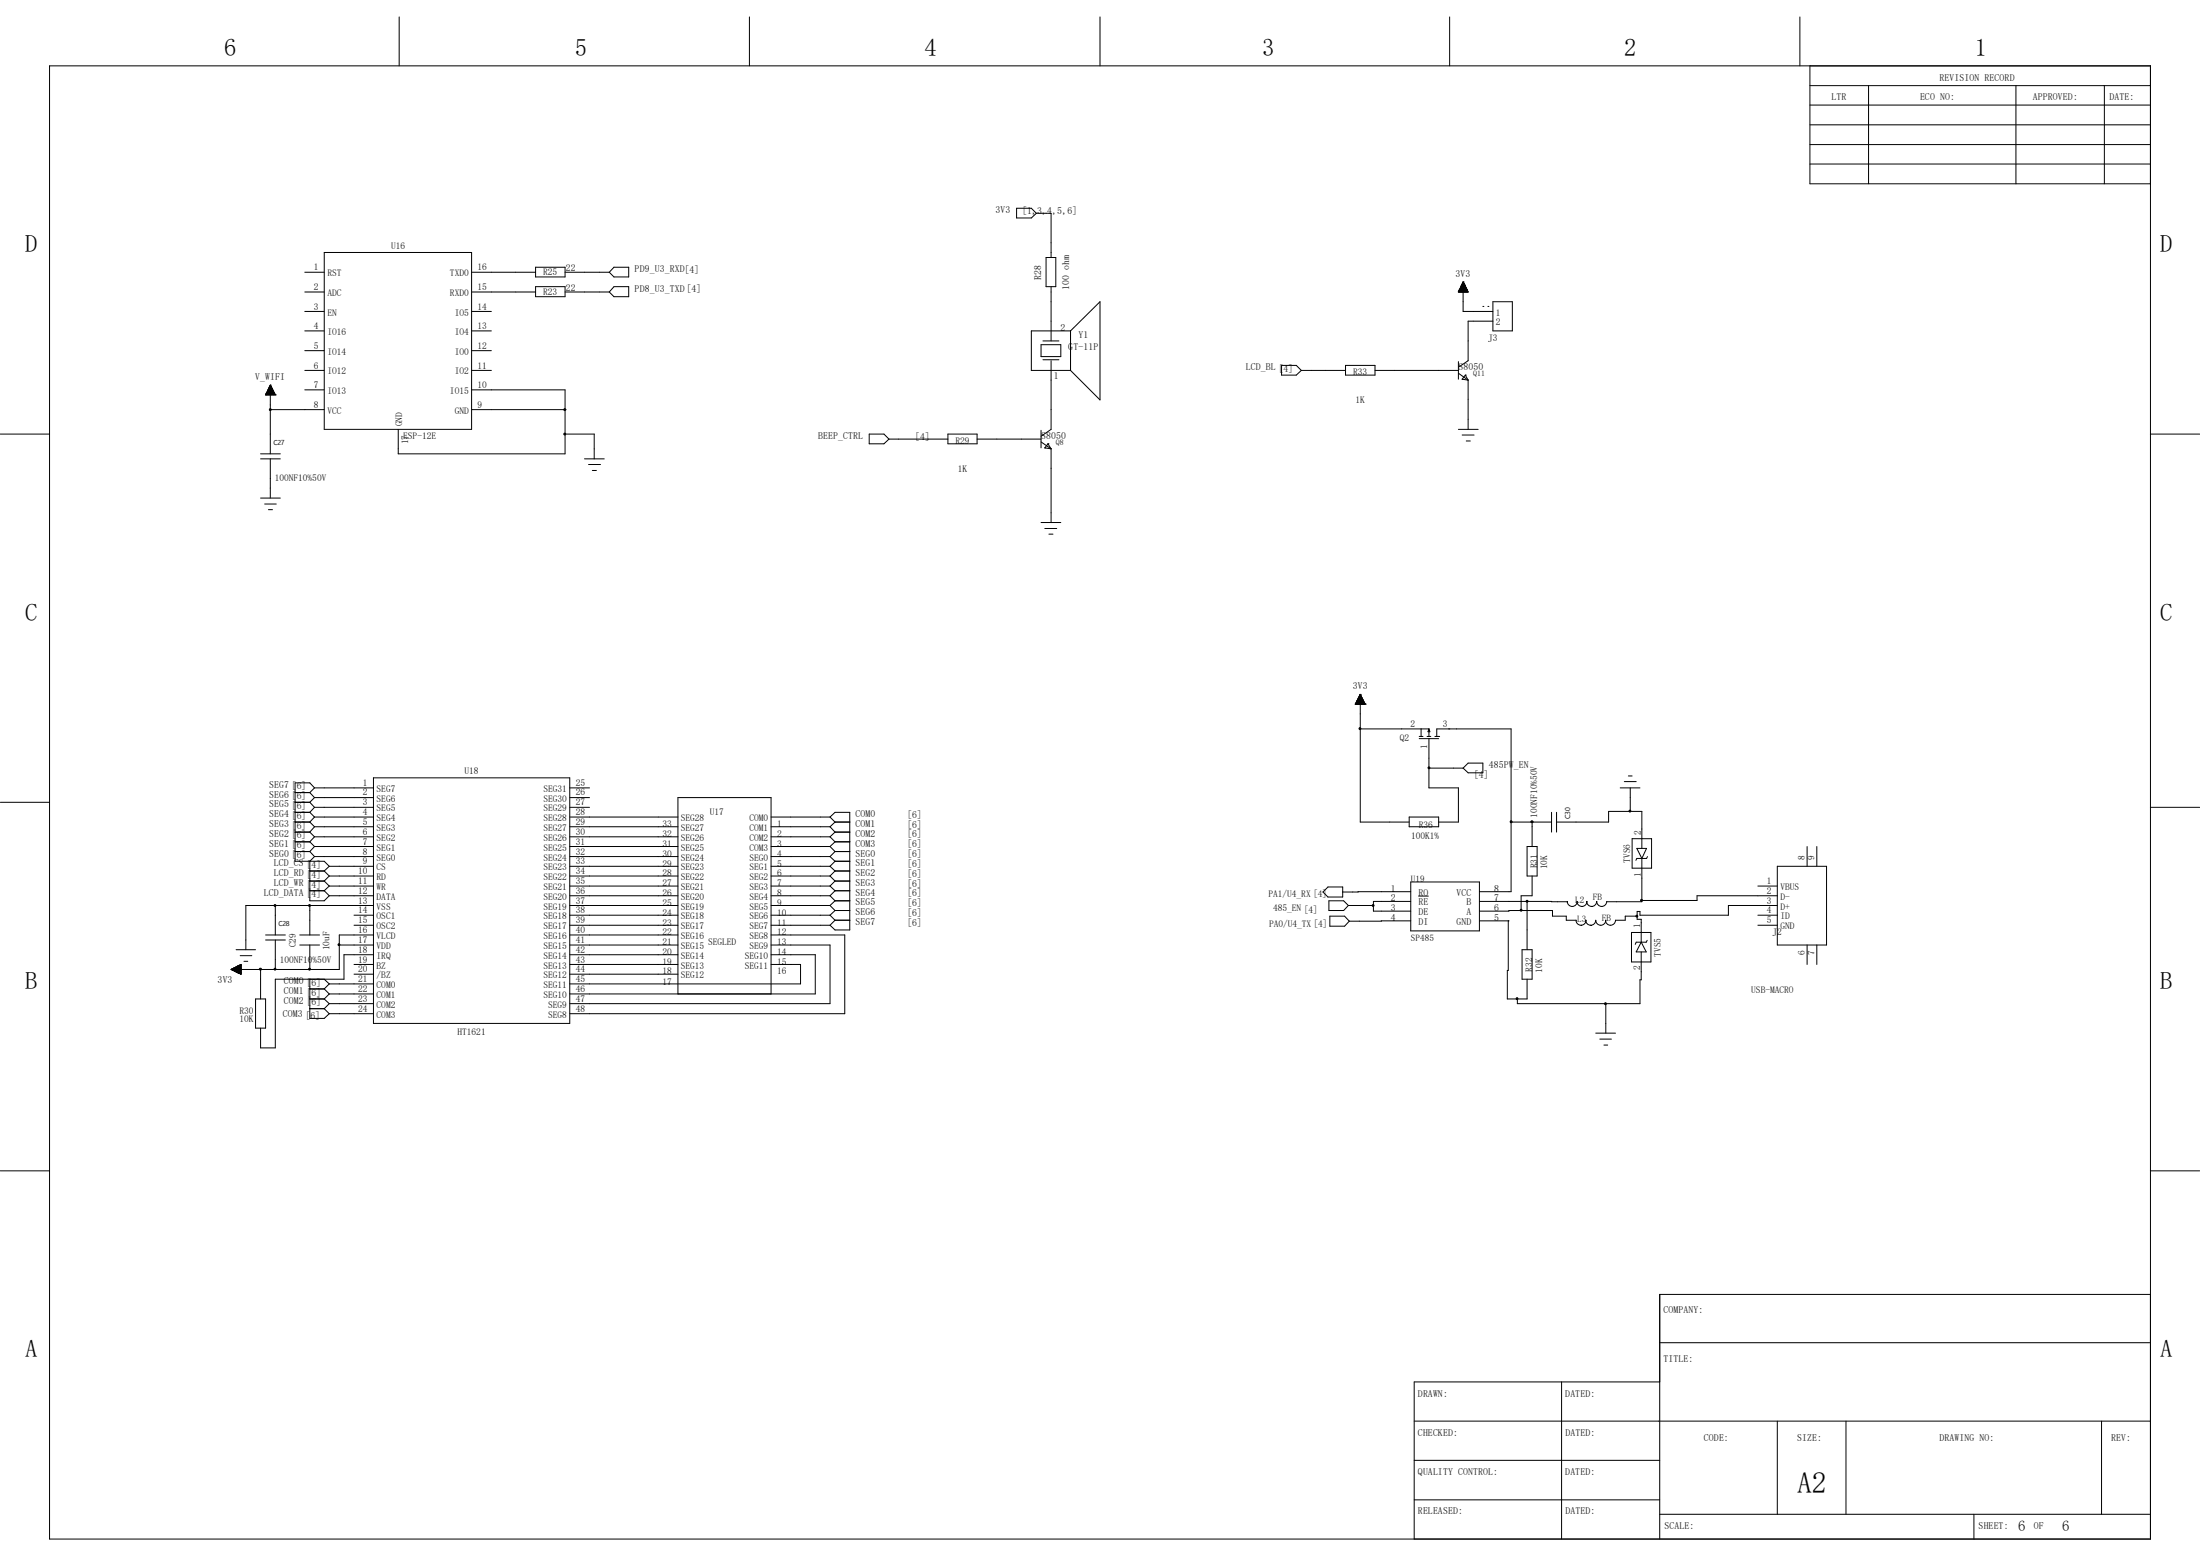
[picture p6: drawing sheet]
<svg xmlns="http://www.w3.org/2000/svg" width="297mm" height="210mm" viewBox="0 0 297 210" stroke-linecap="round" stroke-linejoin="round" font-family="sans-serif">
<g fill="none" stroke="#000" stroke-width=".14">
<path d="M6.7 8.9h283.6v198.8h-283.6zM53.9 2.3v6.6M101.2 2.3v6.6M148.5 2.3v6.6M195.7 2.3v6.6M243 2.3v6.6M244.3 8.9v15.9h46M244.3 16.8h46M244.3 11.6h46M244.3 14.2h46M244.3 19.5h46M252.3 11.6v13.2"/>
<path d="M272.2 11.6v13.2M284.1 11.6v13.2M41.1 36.7h2.7M41.1 39.4h2.7M43.8 34.1h19.9v23.9h-19.9zM63.7 36.7h8.6M63.7 39.4h8.6M72.3 36.1h4v1.3h-4zM72.3 38.7h4v1.3h-4zM76.3 36.7h6M76.3 39.4h6M82.9 38.7h2v1.3h-2l-.6-.6z"/>
<path d="M82.9 36.1h2v1.3h-2l-.6-.7zM137.2 28.1h2l.7 .7-.7 .6h-2zM139.9 28.8h2v6M141.2 34.8h1.3v3.9h-1.3zM141.9 38.7v7.3M196.9 39.3v.1M196.9 39.3h1.3v.1M196.9 39.3h1.3M197 39.4v-.2h1.1v.2M197 39.2h1.1M197 39.1h1.1v.3M197 39.1v.3"/>
<path d="M197.1 39.1h.9M197.1 39h.9v.4M197.1 38.9h.9M197.1 39v.4M197.1 39.4v-.5h.9v.5M197.2 38.8h.7v.6M197.2 38.8v.6M197.2 38.7h.7v.7M197.2 38.8h.7M197.2 38.7v.7M197.3 38.7h.6M197.3 38.6h.5v.8"/>
<path d="M197.3 38.5v.9M197.3 38.5h.5M197.4 38.5h.4v.9M197.4 38.4h.3v1M197.4 38.3h.3v1.1M197.4 38.2v1.2M197.5 38.2h.2M197.5 38.2h.1v1.2M197.5 38.1v1.3M197.5 38.1h.1M197.5 38.1l.7 1.3h-1.3M197.5 38.1v3.9h4"/>
<path d="M197.5 38.1l-.6 1.3M197.7 38.3h-.3v1.1M197.7 38.4h-.3v1M244.3 22.1h46M0 58.6h6.7M35.9 53.3h.1M35.9 53.3h1.3M35.9 53.3h1.2M35.9 53.2h1.2M35.9 53.1h1.1M35.9 53v.3M36 53h1"/>
<path d="M36 53h1v.3M36.1 52.9h.9M36.1 52.9v.4M36.1 52.9h.8M36.1 52.8h.8v.5M36.1 52.7v.6M36.2 52.7h.7M36.2 52.7h.7v.6M36.2 52.6v.7M36.2 52.6h.6M36.2 52.5h.6v.8M36.2 52.5v.8"/>
<path d="M36.3 52.5h.4M36.3 52.4h.4v.9M36.3 52.3v1M36.4 52.3h.3M36.4 52.2v1.1M36.4 52.2h.2M36.4 52.2h.2v1.1M36.4 52.1v1.2M36.4 52.1h.1M36.5 52h.1M36.5 55.3h7.3M36.5 52v9.3"/>
<path d="M36.5 52l-.6 1.3M36.5 52l.7 1.3M36.5 52v1.3M36.7 52.2v1.1M36.7 52.4h-.4v.9M36.7 52.5v.8M37 52.9v.4M37 53h-1v.3M37 53.1v.2M37.1 53.2h-1.2v.1M37.1 53.2v.1M37.2 53.3h.1"/>
<path d="M41.1 42h2.7M41.1 44.7h2.7M41.1 47.3h2.7M41.1 50h2.7M41.1 52.6h2.7M63.7 42h2.6M63.7 44.7h2.6M63.7 47.3h2.6M63.7 50h2.6M63.7 52.6h12.6v8.7h-22.5v-3.3M63.7 55.3h12.6M76.3 55.3h.1"/>
<path d="M76.3 58.6h3.9v3.3M117.3 58.6h2l.7 .7-.7 .6h-2zM120 59.3h8M128 58.6h3.9v1.3h-3.9zM131.9 59.3h8.6M140.5 46.5h2.7v1.6h-2.7zM140.5 58.1v2.4M140.5 59.6l1.4 1M140.8 46h2.2M140.8 48.6h2.2M141.5 59.9h.1M141.5 59.9l.4 .7"/>
<path d="M141.5 59.9l-.4 .6M141.9 48.7v9.3l-1.4 .9M144.5 44.7l4-4v13.3l-4-4M144.5 44.7h-5.3v5.3h5.3M144.5 44.7v5.3M173 49.3h2l.7 .7-.7 .6h-2zM175.7 50h6M181.7 49.3h3.9v1.3h-3.9zM185.6 50h11.3M196.9 58h2.7M196.9 50.4l1.3 .9M196.9 48.8v2.4"/>
<path d="M197.4 51.2h.1M197.4 51.2l.8 .1M197.4 58.7h1.6M197.8 50.6h.1M197.8 50.6l.4 .7M197.8 50.6l-.4 .6M198 59.5h.5M198.2 51.3v6.7M200.2 41.4h.1M200.9 41.4h.1M201.5 40.7h2.7v4h-2.7zM201.5 43.3h-3.3v5.4l-1.3 .9"/>
<path d="M290.3 58.6h6.7M35.2 61.3h2.6M35.2 61.9h2.6M35.2 67.2h2.6M35.7 68h1.6M36.2 68.8h.6M36.5 61.9v5.3M78.9 61.9h2.7M79.5 62.7h1.6M80 63.5h.5M140.5 70.5h2.7M141.1 60.5h.1"/>
<path d="M141.1 60.5l.8 .1M141.1 71.3h1.6M141.6 72.1h.6M141.9 60.5v10M183 95h.1M183 95h1.3M183 94.9v.1M183 94.9h1.2M183.1 95v-.2h1.1v.2M183.1 94.8h1M183.1 94.7h1v.3M183.1 94.7v.3"/>
<path d="M183.2 94.7h.9M183.2 94.6h.9v.4M183.2 94.6v.4M183.2 94.6h.9M183.3 94.5h.7v.5M183.3 94.4h.7M183.3 94.5v.5M183.3 95v-.6h.7v.6M183.3 94.4h.6M183.3 94.3h.6v.7M183.3 94.3v.7M183.4 94.3h.5"/>
<path d="M183.4 94.2h.5v.8M183.4 94.1v.9M183.4 94.1h.5M183.4 94.1h.4v.9M183.5 94.1h.3M183.5 94h.3v1M183.6 93.9h.1v1.1M183.6 93.8h.1v1.2M183.6 93.7v1.3M183.6 93.7h.1M183.6 93.7v17.3h6.6M183.6 98.4h9.3"/>
<path d="M183.6 93.7l-.6 1.3M183.6 93.7l.7 1.3M183.7 93.8h-.1v1.2M183.8 93.9h-.3v1.1M184.3 95h.1M191.6 99.7h2.6M191.6 99.4h.5M191.9 98.4v1M192.7 99.4h.5M192.9 99.7v6.6h4v4.7h-2.7M192.9 98.4v1M192.9 98.4l.1 .4h-.2z"/>
<path d="M193.7 99.4h.5M194 99.4v-1h10v22h-4.3M194.2 99.4h.1M195.6 98.4h.1M0 108.3h6.7M39.8 108.3h2M39.8 111h2M39.8 114.9h2M39.8 113.6h2M39.8 112.3h2M39.8 109.6h2M39.8 107h2"/>
<path d="M41.8 118.9h2M41.8 117.6h2M41.8 107l.7 .7M41.8 108.3l.7 .7M41.8 109.6l.7 .7M41.8 111l.7 .6M41.8 112.3l.7 .6M41.8 113.6l.7 .7M41.8 114.9l.7 .7M42.5 109h7.9M42.5 107.7h7.9M42.5 110.3h7.9"/>
<path d="M42.5 111.6h7.9M42.5 112.9h7.9M42.5 114.3h7.9M42.5 115.6h7.9M42.5 106.3h7.9M42.5 115.6l-.7 .6v5.4h2l.6-.7M42.5 106.3l-.7-.6h-2v10.5h4l.6 .7M42.5 106.3l-.7 .7M42.5 107.7l-.7 .6M42.5 109l-.7 .6M42.5 110.3l-.7 .7M42.5 111.6l-.7 .7"/>
<path d="M42.5 112.9l-.7 .7M42.5 114.3l-.7 .6M43.8 117.6l.6 .6M43.8 118.9l.6 .7M44.4 116.9h6M44.4 118.2h6M44.4 119.6h6M44.4 118.2l-.6 .7M44.4 116.9l-.6 .7M44.4 119.6l-.6 .6M50.4 105h26.5v33.1h-26.5zM76.9 109h2.7"/>
<path d="M76.9 107.7h2.7M76.9 110.3h14.6M76.9 111.6h14.6M76.9 112.9h14.6M76.9 114.3h14.6M76.9 115.6h14.6M76.9 116.9h14.6M76.9 118.2h14.6M76.9 119.6h14.6M76.9 106.3h2.7M104.1 110.3h8M104.1 111.6h8"/>
<path d="M104.1 112.9h8M104.1 114.3h8M104.1 115.6h8M104.1 116.9h8M104.1 118.2h8M104.1 119.6h8M112.1 110.3l.6-.7h2v15.9h-2l-.6-.6M112.1 119.6l.6 .6M112.1 118.2l.6 .7M112.1 116.9l.6 .7M112.1 115.6l.6 .6M112.1 114.3l.6 .6"/>
<path d="M112.1 112.9l.6 .7M112.1 111.6l.6 .7M112.1 110.3l.6 .7M112.7 111h2M112.7 118.9h2M112.7 118.9l-.6 .7M112.7 117.6h2M112.7 117.6l-.6 .6M112.7 116.2h2M112.7 116.2l-.6 .7M112.7 114.9h2M112.7 114.9l-.6 .7"/>
<path d="M112.7 113.6h2M112.7 113.6l-.6 .7M112.7 112.3h2M112.7 112.3l-.6 .6M112.7 111l-.6 .6M190.2 110.3h4v1.3h-4zM190.5 119h9.2v6.6h-9.2zM192.9 103.7h4.6M198.2 103h2v1.3h-2l-.7-.6zM204 111h.1M204 111h5.5M206.2 114.3h1.3v3.9h-1.3z"/>
<path d="M206.8 111h.1M206.8 118.2v2.7h-1.4v2M206.8 111v3.3M209.5 109.6v2.7M210.1 111h7.1v-1.5h4.5v5M210.1 109.6v2.7M218.7 106.3h2.7M219.3 105.5h1.6M219.8 104.7h.5M220.1 106.3v3.2M220.3 113.2h2.7v4h-2.7zM221 114.5h1.3l-.6 1.4z"/>
<path d="M221.7 115.9v5.8h-4.8M222.4 115.6l-.1 .3h-1.3l-.1 .2M237.3 119.6h2.6M239.9 116.9h6.7v10.7h-6.7zM244 114.3v2.6M245.3 114.3v2.6M290.3 109h6.7M31.2 130.9l1.4 .6M31.2 130.9l1.4-.7v1.3M31.2 130.8v.1M31.3 130.8v.1h1.3M31.4 130.9h1.2"/>
<path d="M31.5 130.7v.3h1.1M31.5 130.7v.3M31.5 130.7h1.1M31.5 130.6v.4M31.6 130.6v.4h1M31.6 130.6h1M31.7 131.1h.9M31.7 130.6v.5M31.7 130.6h.9M31.8 130.6v.5h.8M31.9 128.2h2.6M31.9 130.5v.7"/>
<path d="M31.9 130.5v.7h.7M32 130.5h.6M32 130.4v.8M32.1 130.4v.9M32.1 130.3v1h.5M32.2 130.3v1.1h.4M32.3 130.3h.3M32.3 130.3v1.1M32.3 130.3v1.1h.3M32.4 130.3h.2M32.4 129h1.6M32.4 130.2v1.2"/>
<path d="M32.5 130.2v1.3M32.6 130.2h-.1v1.3h.1M32.6 130.4h-.6v.9h.6M32.6 130.8h-1.3v.1M32.6 130.7h-1.2v.2M32.6 130.5h-.8v.6M32.6 130.3h-.4v1.1M32.9 129.8h.5M34.5 134.8h1.4v4h-1.4zM35.2 130.9v3.9M35.9 126.2h2.6M35.9 126.9h2.6"/>
<path d="M37.2 122.2v4M37.2 126.9v4M40.5 126.2h2.6M40.5 127.6h2.6M41.8 130.9h.1M41.8 122.2v4M41.8 127.6v3.3M41.8 132.2v5.3h2l.6-.7M41.8 134.8h2M41.8 120.2h2M41.8 136.1h2M41.8 133.5h2"/>
<path d="M43.8 136.1l.6 .7M43.8 134.8l.6 .7M43.8 133.5l.6 .7M43.8 132.2l.6 .6M43.8 120.2l.6 .7M44.4 134.2h6M44.4 120.9h6M44.4 132.8h6M44.4 135.5h6M44.4 136.8h6M44.4 135.5l-.6 .6M44.4 134.2l-.6 .6"/>
<path d="M44.4 132.8l-.6 .7M45.8 127.6h4.6M47.8 123.5h2.6M47.8 124.9h2.6M47.8 130.2h2.6M47.8 131.5h2.6M50.4 122.2h-17.2v6M50.4 126.2h-4.6v4.7h-14.6M50.4 128.9h-4v3.3h-9.2v9.2h-2v-2.6M76.9 120.9h14.6M76.9 122.2h14.6M76.9 123.5h14.6"/>
<path d="M76.9 124.9h14.6M76.9 126.2h14.6M76.9 127.6h14.6M76.9 128.9h14.6M76.9 130.2h14.6M76.9 131.5h14.6M91.5 134.2v-26.5h12.6v26.5M104.1 128.9h6v5.3h-33.2M104.1 120.9h8M104.1 122.2h8M104.1 123.5h8M104.1 124.9h8"/>
<path d="M104.1 126.2h9.9v10.6h-37.1M104.1 127.6h8v7.9h-35.2M104.1 130.2h4v2.6h-31.2M112.1 123.5l.6 .7M112.1 122.2l.6 .7M112.1 120.9l.6 .7M112.7 124.2h2M112.7 124.2l-.6 .7M112.7 122.9h2M112.7 122.9l-.6 .6M112.7 121.6h2M112.7 121.6l-.6 .6"/>
<path d="M112.7 120.2h2M112.7 120.2l-.6 .7M178.6 120.4l.7-.7h2v1.4h-2zM179.4 121.6h2l.6 .6-.6 .7h-2zM179.5 123.7h2l.7 .6-.7 .7h-2zM182 122.2h3.4M190.5 120.4h-9.2M190.5 121.7h-5.1v1.3h5.1M190.5 124.3h-8.3M191.5 120.9h1.3M199.7 123l9.9-.1v.8h1.9v.5h1.3M199.7 124.3h4"/>
<path d="M203.6 124.3v6.7h-.1v3.8h2.7v-2.6M205.5 128.2h1.3v4h-1.3zM206.2 121.7v6.5M212.8 124.2a.57 .57 0 0 0 .6 .7M212.9 121.7a.68 .68 0 0 0 .7 .6M212.9 121.7a.68 .68 0 0 1-.6 .6 .68 .68 0 0 1-.7-.6h-11.9M213.5 124.9h-.1a.61 .61 0 0 0 .7-.7 .68 .68 0 0 0 .7 .7M214.2 121.7a.68 .68 0 0 0 .7 .6M214.2 121.7a.68 .68 0 0 1-.6 .6M215.4 139.4h2.7M215.6 121.7a.68 .68 0 0 1-.7 .6M216.8 135.5v3.9"/>
<path d="M216.9 121.7a.68 .68 0 0 1-.7 .6 .68 .68 0 0 1-.6-.6M220.3 125.9h2.6v3.9h-2.6zM221 123.7h-1.6v.5h-1.3a.66 .66 0 0 1-.7 .7 .66 .66 0 0 1-.6-.7 .68 .68 0 0 1-.7 .7 .68 .68 0 0 1-.7-.7 .68 .68 0 0 1-.6 .7M221.6 128.5v3.7h-.2v3.3h-16.5v-.7M221.6 127.2l.6 1.3h-1.3zM222.4 126.9l-.2 .3h-1.3l-.1 .3M237.3 123.5h2.6M237.3 124.9h2.6M239.9 120.9h-10.8v.6h-7.4M239.9 122.2h-6.6v1.3h-11.9v-.5h-.4v1.1h.6v3.1M244 127.6v2.6M245.3 127.6v2.6"/>
<path d="M0 158h6.7M216 140.3h1.6M216.5 141.1h.5M290.3 158h6.7M290.3 174.7h-66.2v33M190.9 191.8h99.4M190.9 197.1h33.2M210.8 186.5v21.2M224.1 181.2h66.2M224.1 186.5h-33.2v21.2M239.9 191.8v12.6M249.2 191.8v12.6"/>
<path d="M283.7 191.8v12.6M190.9 202.4h33.2M224.1 204.4h66.2M266.5 204.4v3.3"/>
</g>
<g fill="#000" stroke="#000" stroke-width=".14">
<path d="M206.7 110.8h.2v.2h-.2z" fill-rule="evenodd"/>
<path d="M35.1 130.7h.2v.2h-.2z" fill-rule="evenodd"/>
<circle cx="36.5" cy="55.3" r=".13"/>
<circle cx="76.2" cy="58.6" r=".13"/>
<circle cx="76.2" cy="55.3" r=".13"/>
<circle cx="183.6" cy="98.3" r=".13"/>
<circle cx="192.9" cy="103.6" r=".13"/>
<circle cx="204" cy="110.9" r=".13"/>
<circle cx="220" cy="109.5" r=".13"/>
<circle cx="37.1" cy="122.2" r=".13"/>
<circle cx="37.1" cy="130.8" r=".13"/>
<circle cx="41.8" cy="130.8" r=".13"/>
<circle cx="41.8" cy="122.2" r=".13"/>
<circle cx="45.8" cy="127.5" r=".13"/>
<circle cx="185.4" cy="122.2" r=".13"/>
<circle cx="204.8" cy="134.8" r=".13"/>
<circle cx="205.4" cy="122.9" r=".13"/>
<circle cx="206.2" cy="121.6" r=".13"/>
<circle cx="216.7" cy="135.5" r=".13"/>
<circle cx="221" cy="123.7" r=".13"/>
<circle cx="221.6" cy="121.5" r=".13"/>
</g>
<text font-size="4" x="242.6" y="201.5">A2</text>
<g font-size="3.3">
<text x="30.3" y="7.6">6</text>
<text x="77.6" y="7.6">5</text>
<text x="124.8" y="7.6">4</text>
<text x="170.4" y="7.6">3</text>
<text x="219.3" y="7.6">2</text>
<text x="266.6" y="7.6">1</text>
<text x="3.4" y="34.1">D</text>
<text x="291.6" y="34.1">D</text>
<text x="3.4" y="83.8">C</text>
<text x="291.6" y="83.8">C</text>
<text x="3.4" y="133.5">B</text>
<text x="291.6" y="133.5">B</text>
<text x="3.4" y="183.2">A</text>
<text x="291.6" y="183.2">A</text>
</g>
<g font-size="2">
<text x="272.5" y="206.6">6</text>
<text x="278.4" y="206.6">6</text>
</g>
<g font-size="1.3">
<text x="261.8" y="10.9">REVISION RECORD</text>
<text x="247.3" y="13.5">LTR</text>
<text x="259.2" y="13.5">ECO NO:</text>
<text x="274.4" y="13.5">APPROVED:</text>
<text x="284.8" y="13.5">DATE:</text>
<text x="134.4" y="28.8">3V3</text>
<text x="138" y="28.9">[1,3,4,5,6]</text>
<text x="52.8" y="33.6">U16</text>
<text x="42.4" y="36.5">1</text>
<text x="42.4" y="39.1">2</text>
<text x="42.4" y="41.8">3</text>
<text x="44.2" y="37.3">RST</text>
<text x="44.2" y="40">ADC</text>
<text x="60.7" y="37.3">TXD0</text>
<text x="60.7" y="40">RXD0</text>
<text x="64.5" y="36.5">16</text>
<text x="64.5" y="39.1">15</text>
<text x="64.5" y="41.8">14</text>
<text x="73.3" y="39.8">R23</text>
<text x="73.3" y="37.2">R25</text>
<text x="76.4" y="39.2">22</text>
<text x="76.4" y="36.6">22</text>
<text x="85.7" y="39.4">PD8_U3_TXD [4]</text>
<text x="85.7" y="36.7">PD9_U3_RXD[4]</text>
<text x="140.5" y="37.8" transform="rotate(-90 140.5 37.8)">R28</text>
<text x="144.4" y="39.1" transform="rotate(-90 144.4 39.1)">100 ohm</text>
<text x="196.5" y="37.4">3V3</text>
<text x="42.4" y="44.4">4</text>
<text x="42.4" y="47.1">5</text>
<text x="44.2" y="42.6">EN</text>
<text x="44.2" y="45.2">IO16</text>
<text x="44.2" y="47.9">IO14</text>
<text x="61.4" y="42.6">IO5</text>
<text x="61.4" y="45.2">IO4</text>
<text x="61.4" y="47.9">IO0</text>
<text x="64.5" y="44.4">13</text>
<text x="64.5" y="47.1">12</text>
<text x="143.2" y="44.7">2</text>
<text x="144.2" y="47.3">GT-11P</text>
<text x="145.6" y="45.6">Y1</text>
<text x="200.9" y="46">J3</text>
<text x="201.9" y="42.6">1</text>
<text x="201.9" y="43.9">2</text>
<text x="34.5" y="51.3">V_WIFI</text>
<text x="42.4" y="49.7">6</text>
<text x="42.4" y="52.4">7</text>
<text x="44.2" y="50.5">IO12</text>
<text x="44.2" y="53.2">IO13</text>
<text x="60.7" y="53.2">IO15</text>
<text x="61.4" y="50.5">IO2</text>
<text x="64.5" y="49.7">11</text>
<text x="64.5" y="52.4">10</text>
<text x="142.3" y="51.1">1</text>
<text x="168.2" y="50">LCD_BL [4]</text>
<text x="182.7" y="50.6">R33</text>
<text x="196.9" y="50">S8050</text>
<text x="42.4" y="55">8</text>
<text x="44.2" y="55.8">VCC</text>
<text x="54.3" y="57.5" transform="rotate(-90 54.3 57.5)">GND</text>
<text x="54.4" y="59.3">ESP-12E</text>
<text x="55.1" y="60" transform="rotate(-90 55.1 60)">17</text>
<text x="61.4" y="55.8">GND</text>
<text x="64.5" y="55">9</text>
<text x="110.4" y="59.3">BEEP_CTRL</text>
<text x="123.5" y="59.4">[4]</text>
<text x="129" y="59.9">R29</text>
<text x="140.5" y="59.3">S8050</text>
<text x="183" y="54.4">1K</text>
<text x="37.1" y="65">100NF10%50V</text>
<text x="129.3" y="63.7">1K</text>
<text x="182.6" y="93">3V3</text>
<text x="189" y="100.1">Q2</text>
<text x="190.4" y="98.1">2</text>
<text x="192.7" y="101.1" transform="rotate(-90 192.7 101.1)">1</text>
<text x="194.8" y="98.1">3</text>
<text x="36.3" y="106.3">SEG7 [6]</text>
<text x="36.3" y="107.7">SEG6 [6]</text>
<text x="49" y="106">1</text>
<text x="49" y="107.4">2</text>
<text x="50.8" y="106.9">SEG7</text>
<text x="62.7" y="104.5">U18</text>
<text x="73.4" y="106.9">SEG31</text>
<text x="77.7" y="106">25</text>
<text x="77.7" y="107.4">26</text>
<text x="199" y="105.1">[4]</text>
<text x="201" y="103.7">485PW_EN</text>
<text x="36.3" y="109">SEG5 [6]</text>
<text x="36.3" y="110.3">SEG4 [6]</text>
<text x="36.3" y="111.6">SEG3 [6]</text>
<text x="36.3" y="112.9">SEG2 [6]</text>
<text x="49" y="108.7">3</text>
<text x="49" y="110">4</text>
<text x="49" y="111.3">5</text>
<text x="49" y="112.7">6</text>
<text x="50.8" y="108.2">SEG6</text>
<text x="50.8" y="109.5">SEG5</text>
<text x="50.8" y="110.8">SEG4</text>
<text x="50.8" y="112.1">SEG3</text>
<text x="50.8" y="113.5">SEG2</text>
<text x="73.4" y="108.2">SEG30</text>
<text x="73.4" y="109.5">SEG29</text>
<text x="73.4" y="110.8">SEG28</text>
<text x="73.4" y="112.1">SEG27</text>
<text x="73.4" y="113.5">SEG26</text>
<text x="77.7" y="108.7">27</text>
<text x="77.7" y="110">28</text>
<text x="77.7" y="111.3">29</text>
<text x="77.7" y="112.7">30</text>
<text x="89.5" y="113">32</text>
<text x="89.5" y="111.7">33</text>
<text x="91.9" y="113.5">SEG26</text>
<text x="91.9" y="112.1">SEG27</text>
<text x="91.9" y="110.8">SEG28</text>
<text x="95.8" y="110.1">U17</text>
<text x="101.2" y="110.8">COM0</text>
<text x="101.2" y="112.1">COM1</text>
<text x="101.2" y="113.5">COM2</text>
<text x="104.9" y="111.7">1</text>
<text x="104.9" y="113">2</text>
<text x="115.5" y="112.9">COM2</text>
<text x="115.5" y="111.6">COM1</text>
<text x="115.5" y="110.3">COM0</text>
<text x="122.5" y="113">[6]</text>
<text x="122.5" y="111.7">[6]</text>
<text x="122.5" y="110.4">[6]</text>
<text x="190.5" y="113.2">100K1%</text>
<text x="191.6" y="111.8">R36</text>
<text x="207.5" y="110.4" transform="rotate(-90 207.5 110.4)">100NF10%50V</text>
<text x="221.5" y="112.7" transform="rotate(-90 221.5 112.7)">2</text>
<text x="36.3" y="114.3">SEG1 [6]</text>
<text x="36.3" y="115.6">SEG0 [6]</text>
<text x="37" y="118.2">LCD_RD [4]</text>
<text x="37" y="116.9">LCD_CS [4]</text>
<text x="37" y="119.6">LCD_WR [4]</text>
<text x="48.3" y="118">10</text>
<text x="48.3" y="119.3">11</text>
<text x="49" y="114">7</text>
<text x="49" y="115.4">8</text>
<text x="49" y="116.7">9</text>
<text x="50.8" y="114.8">SEG1</text>
<text x="50.8" y="116.2">SEG0</text>
<text x="50.8" y="117.5">CS</text>
<text x="50.8" y="118.8">RD</text>
<text x="73.4" y="114.8">SEG25</text>
<text x="73.4" y="116.2">SEG24</text>
<text x="73.4" y="117.5">SEG23</text>
<text x="73.4" y="118.8">SEG22</text>
<text x="77.7" y="114">31</text>
<text x="77.7" y="115.4">32</text>
<text x="77.7" y="116.7">33</text>
<text x="77.7" y="118">34</text>
<text x="77.7" y="119.3">35</text>
<text x="89.5" y="119.6">27</text>
<text x="89.5" y="118.3">28</text>
<text x="89.5" y="117">29</text>
<text x="89.5" y="115.6">30</text>
<text x="89.5" y="114.3">31</text>
<text x="91.9" y="118.8">SEG22</text>
<text x="91.9" y="117.5">SEG23</text>
<text x="91.9" y="116.2">SEG24</text>
<text x="91.9" y="114.8">SEG25</text>
<text x="101.2" y="114.8">COM3</text>
<text x="101.2" y="116.2">SEG0</text>
<text x="101.2" y="117.5">SEG1</text>
<text x="101.2" y="118.8">SEG2</text>
<text x="104.9" y="114.3">3</text>
<text x="104.9" y="115.6">4</text>
<text x="104.9" y="117">5</text>
<text x="104.9" y="118.3">6</text>
<text x="104.9" y="119.6">7</text>
<text x="115.5" y="119.6">SEG3</text>
<text x="115.5" y="118.2">SEG2</text>
<text x="115.5" y="116.9">SEG1</text>
<text x="115.5" y="115.6">SEG0</text>
<text x="115.5" y="114.3">COM3</text>
<text x="122.5" y="119.7">[6]</text>
<text x="122.5" y="118.3">[6]</text>
<text x="122.5" y="117">[6]</text>
<text x="122.5" y="115.7">[6]</text>
<text x="122.5" y="114.3">[6]</text>
<text x="207.5" y="117.2" transform="rotate(-90 207.5 117.2)">R31</text>
<text x="208.9" y="117.3" transform="rotate(-90 208.9 117.3)">10K</text>
<text x="220.1" y="116.5" transform="rotate(-90 220.1 116.5)">TVS6</text>
<text x="221.5" y="118.3" transform="rotate(-90 221.5 118.3)">1</text>
<text x="238.5" y="119.3">1</text>
<text x="243.7" y="116.1" transform="rotate(-90 243.7 116.1)">8</text>
<text x="245" y="116.1" transform="rotate(-90 245 116.1)">9</text>
<text x="35.6" y="120.9">LCD_DATA [4]</text>
<text x="48.3" y="120.6">12</text>
<text x="48.3" y="122">13</text>
<text x="48.3" y="123.3">14</text>
<text x="48.3" y="124.6">15</text>
<text x="48.3" y="125.9">16</text>
<text x="50.8" y="120.1">WR</text>
<text x="50.8" y="121.5">DATA</text>
<text x="50.8" y="122.8">VSS</text>
<text x="50.8" y="124.1">OSC1</text>
<text x="50.8" y="125.4">OSC2</text>
<text x="73.4" y="120.1">SEG21</text>
<text x="73.4" y="121.5">SEG20</text>
<text x="73.4" y="122.8">SEG19</text>
<text x="73.4" y="124.1">SEG18</text>
<text x="73.4" y="125.4">SEG17</text>
<text x="77.7" y="120.6">36</text>
<text x="77.7" y="122">37</text>
<text x="77.7" y="123.3">38</text>
<text x="77.7" y="124.6">39</text>
<text x="77.7" y="125.9">40</text>
<text x="89.5" y="124.9">23</text>
<text x="89.5" y="123.6">24</text>
<text x="89.5" y="122.3">25</text>
<text x="89.5" y="120.9">26</text>
<text x="91.9" y="125.4">SEG17</text>
<text x="91.9" y="124.1">SEG18</text>
<text x="91.9" y="122.8">SEG19</text>
<text x="91.9" y="121.5">SEG20</text>
<text x="91.9" y="120.1">SEG21</text>
<text x="101.2" y="120.1">SEG3</text>
<text x="101.2" y="121.5">SEG4</text>
<text x="101.2" y="122.8">SEG5</text>
<text x="101.2" y="124.1">SEG6</text>
<text x="101.2" y="125.4">SEG7</text>
<text x="104.9" y="120.9">8</text>
<text x="104.9" y="122.3">9</text>
<text x="104.9" y="123.6">10</text>
<text x="104.9" y="124.9">11</text>
<text x="115.5" y="124.9">SEG7</text>
<text x="115.5" y="123.5">SEG6</text>
<text x="115.5" y="122.2">SEG5</text>
<text x="115.5" y="120.9">SEG4</text>
<text x="122.5" y="125">[6]</text>
<text x="122.5" y="123.6">[6]</text>
<text x="122.5" y="122.3">[6]</text>
<text x="122.5" y="121">[6]</text>
<text x="171.2" y="121">PA1/U4_RX [4]</text>
<text x="171.3" y="125.1">PA0/U4_TX [4]</text>
<text x="171.9" y="123">485_EN [4]</text>
<text x="187.8" y="120.4">1</text>
<text x="187.8" y="121.7">2</text>
<text x="187.8" y="123">3</text>
<text x="187.8" y="124.3">4</text>
<text x="191.5" y="120.9">RO</text>
<text x="191.5" y="122.2">RE</text>
<text x="191.5" y="123.5">DE</text>
<text x="191.5" y="124.8">DI</text>
<text x="196.6" y="124.8">GND</text>
<text x="196.6" y="120.9">VCC</text>
<text x="198" y="123.5">A</text>
<text x="198" y="122.2">B</text>
<text x="201.7" y="124.3">5</text>
<text x="201.7" y="123">6</text>
<text x="201.7" y="121.7">7</text>
<text x="201.7" y="120.4">8</text>
<text x="221.4" y="125.3" transform="rotate(-90 221.4 125.3)">1</text>
<text x="238.5" y="124.6">5</text>
<text x="238.5" y="123.3">4</text>
<text x="238.5" y="122">3</text>
<text x="238.5" y="120.6">2</text>
<text x="240.4" y="125.4">GND</text>
<text x="240.4" y="124.1">ID</text>
<text x="240.4" y="122.8">D+</text>
<text x="240.4" y="121.5">D-</text>
<text x="240.4" y="120.1">VBUS</text>
<text x="37.8" y="129.9">100NF10%50V</text>
<text x="40" y="127.8" transform="rotate(-90 40 127.8)">C29</text>
<text x="44.5" y="128.3" transform="rotate(-90 44.5 128.3)">10uF</text>
<text x="48.3" y="127.3">17</text>
<text x="48.3" y="128.6">18</text>
<text x="48.3" y="129.9">19</text>
<text x="48.3" y="131.2">20</text>
<text x="50.8" y="126.7">VLCD</text>
<text x="50.8" y="128.1">VDD</text>
<text x="50.8" y="129.4">IRQ</text>
<text x="50.8" y="130.7">BZ</text>
<text x="73.4" y="126.7">SEG16</text>
<text x="73.4" y="128.1">SEG15</text>
<text x="73.4" y="129.4">SEG14</text>
<text x="73.4" y="130.7">SEG13</text>
<text x="77.7" y="127.3">41</text>
<text x="77.7" y="128.6">42</text>
<text x="77.7" y="129.9">43</text>
<text x="77.7" y="131.2">44</text>
<text x="89.5" y="131.5">18</text>
<text x="89.5" y="130.2">19</text>
<text x="89.5" y="128.9">20</text>
<text x="89.5" y="127.6">21</text>
<text x="89.5" y="126.2">22</text>
<text x="91.9" y="130.7">SEG13</text>
<text x="91.9" y="129.4">SEG14</text>
<text x="91.9" y="128.1">SEG15</text>
<text x="91.9" y="126.7">SEG16</text>
<text x="95.6" y="127.6">SEGLED</text>
<text x="100.5" y="129.4">SEG10</text>
<text x="100.5" y="130.7">SEG11</text>
<text x="101.2" y="126.7">SEG8</text>
<text x="101.2" y="128.1">SEG9</text>
<text x="104.9" y="126.2">12</text>
<text x="104.9" y="127.6">13</text>
<text x="104.9" y="128.9">14</text>
<text x="104.9" y="130.2">15</text>
<text x="104.9" y="131.5">16</text>
<text x="206.8" y="131.1" transform="rotate(-90 206.8 131.1)">R32</text>
<text x="208.2" y="131.3" transform="rotate(-90 208.2 131.3)">10K</text>
<text x="221.4" y="131" transform="rotate(-90 221.4 131)">2</text>
<text x="224.2" y="129.1" transform="rotate(-90 224.2 129.1)">TVS5</text>
<text x="239.3" y="126.2">J2</text>
<text x="243.7" y="128.9" transform="rotate(-90 243.7 128.9)">6</text>
<text x="245" y="128.9" transform="rotate(-90 245 128.9)">7</text>
<text x="29.4" y="132.7">3V3</text>
<text x="32.3" y="136.8">R30</text>
<text x="38.2" y="137.3">COM3 [6]</text>
<text x="38.3" y="135.5">COM2 [6]</text>
<text x="38.3" y="134.2">COM1 [6]</text>
<text x="38.3" y="132.8">COM0 [6]</text>
<text x="48.3" y="132.5">21</text>
<text x="48.3" y="133.9">22</text>
<text x="48.3" y="135.2">23</text>
<text x="48.3" y="136.5">24</text>
<text x="50.8" y="132">/BZ</text>
<text x="50.8" y="133.3">COM0</text>
<text x="50.8" y="134.7">COM1</text>
<text x="50.8" y="136">COM2</text>
<text x="50.8" y="137.4">COM3</text>
<text x="73.4" y="132">SEG12</text>
<text x="73.4" y="133.3">SEG11</text>
<text x="73.4" y="134.7">SEG10</text>
<text x="74" y="136">SEG9</text>
<text x="74" y="137.4">SEG8</text>
<text x="77.7" y="132.5">45</text>
<text x="77.7" y="133.9">46</text>
<text x="77.7" y="135.2">47</text>
<text x="77.7" y="136.5">48</text>
<text x="89.5" y="132.9">17</text>
<text x="91.9" y="132">SEG12</text>
<text x="236.4" y="134.1">USB-MACRO</text>
<text x="32.3" y="138">10K</text>
<text x="61.8" y="139.7">HT1621</text>
<text x="224.6" y="177.2">COMPANY:</text>
<text x="224.6" y="183.9">TITLE:</text>
<text x="191.4" y="188.5">DRAWN:</text>
<text x="211.3" y="188.5">DATED:</text>
<text x="191.4" y="193.8">CHECKED:</text>
<text x="211.3" y="193.8">DATED:</text>
<text x="230" y="194.5">CODE:</text>
<text x="242.6" y="194.5">SIZE:</text>
<text x="261.8" y="194.5">DRAWING NO:</text>
<text x="285" y="194.5">REV:</text>
<text x="191.4" y="199.1">QUALITY CONTROL:</text>
<text x="211.3" y="199.1">DATED:</text>
<text x="191.4" y="204.4">RELEASED:</text>
<text x="211.3" y="204.4">DATED:</text>
<text x="224.7" y="206.4">SCALE:</text>
<text x="267.1" y="206.4">SHEET:</text>
<text x="274.6" y="206.4">OF</text>
</g>
<g font-size="1.2">
<text x="190.5" y="119">U19</text>
<text x="212.6" y="121.8">L2</text>
<text x="212.9" y="124.5">L3</text>
<text x="215.1" y="121.5">FB</text>
<text x="216.2" y="124.3">FB</text>
<text x="190.5" y="127">SP485</text>
</g>
<g font-size="1.1">
<text x="198.9" y="50.8">Q11</text>
<text x="142.5" y="60.1">Q8</text>
</g>
<g font-size="1">
<text x="36.9" y="60">C27</text>
<text x="212" y="110.6" transform="rotate(-90 212 110.6)">C30</text>
<text x="37.6" y="125">C28</text>
</g>
</svg>
